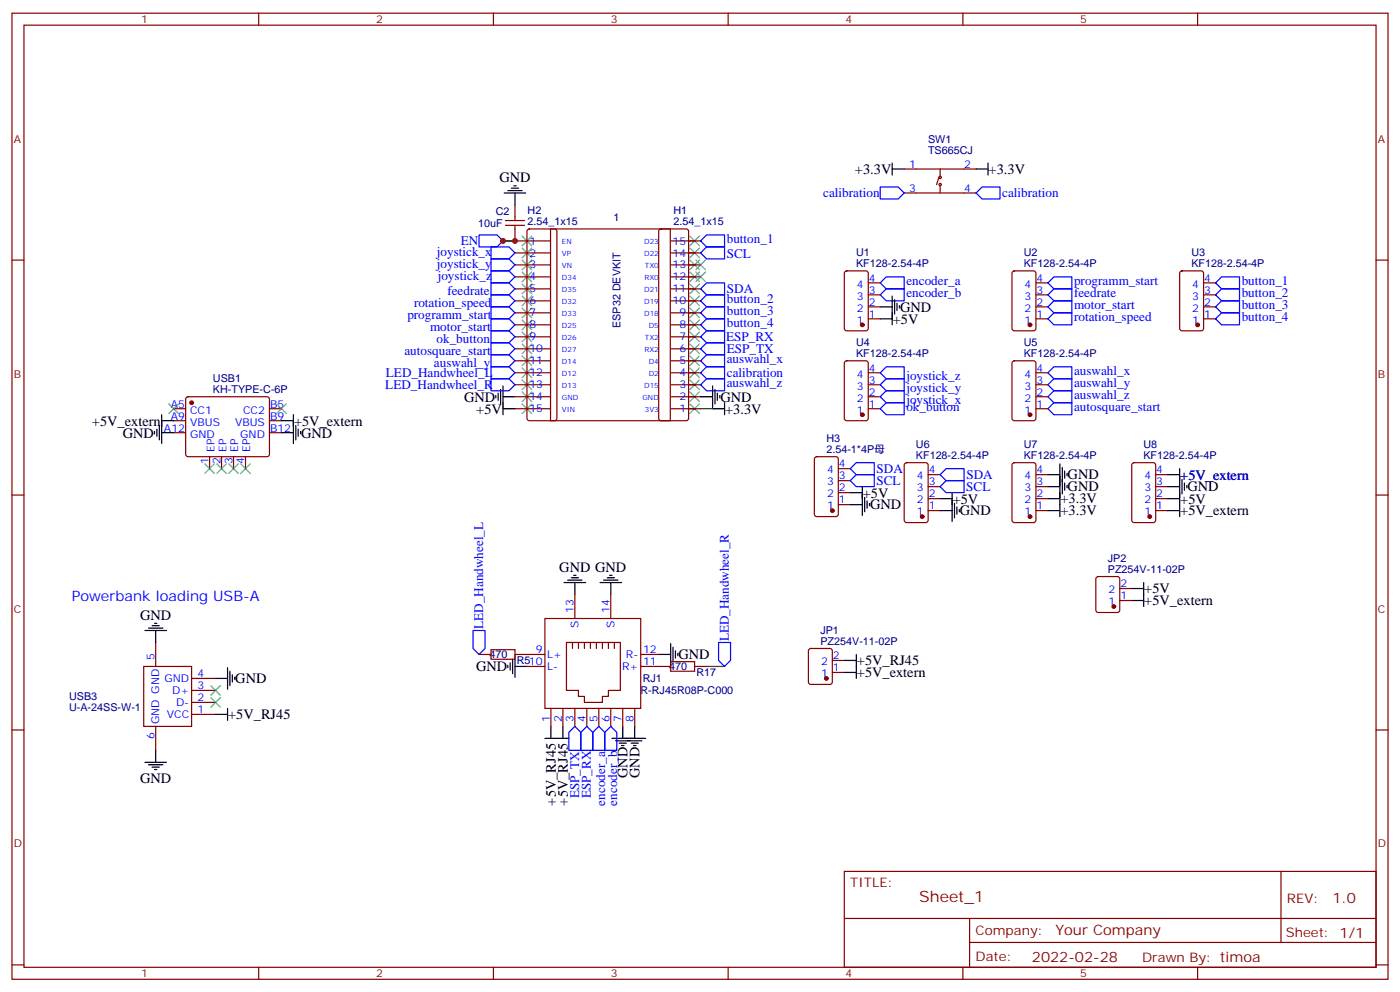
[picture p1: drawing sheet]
<svg xmlns="http://www.w3.org/2000/svg" width="412mm" height="292mm" viewBox="0 0 412 292" stroke-linecap="round" stroke-linejoin="round" font-family="sans-serif">
<g fill="none" stroke="#870000" stroke-width=".35">
<path d="M3.5 3.9h405.4v284.3h-405.4zM7.1 7.4h398.2v277.3h-398.2zM76.2 3.9v3.5M145.3 3.9v3.5M214.5 3.9v3.5M283.6 3.9v3.5M352.8 3.9v3.5M266.3 49.7h21.2M266.3 56.8h21.2M276.6 52.2l-.7 2.1M276.9 54.7v2.1M276.9 49.7v2.2"/>
<path d="M3.5 76.6h3.6M148.9 66.3h5.6M148.9 64.9h5.6M151.7 66.3v4.6h10.5M151.7 74.4h10.5M151.7 78h10.5M151.7 60.3v4.6M155.5 67.6l.4-.2h7.4l.5 .2 .2 .5v55l-.2 .5-.5 .2h-7.4l-.5-.2-.2-.5v-55zM162.2 67.4h35.2v56.4h-35.2zM194.3 67.6l.4-.2h7.4l.5 .2 .2 .5v55l-.2 .5-.5 .2h-7.4l-.5-.2-.2-.5v-55zM197.7 70.9h8.7M197.7 74.4h8.7"/>
<path d="M197.7 78h8.7M248.9 79.9l.5-.2h5.7l.6 .5 .1 16.5-.5 .6-5.9 .1-.6-.5-.1-16.5zM298.3 79.9l.5-.2h5.6l.7 .5 .1 16.5-.5 .6-5.9 .1-.6-.5-.1-16.5zM347.7 79.9l.5-.2h5.6l.7 .5v16.5l-.4 .6-5.9 .1-.7-.5v-16.5zM405.3 76.6h3.6M151.7 81.5h10.5M151.7 85h10.5M151.7 88.5h10.5M151.7 92.1h10.5M151.7 95.6h10.5M151.7 99.1h10.5M197.7 81.5h8.7"/>
<path d="M197.7 85h8.7M197.7 88.5h8.7M197.7 92.1h8.7M197.7 95.6h8.7M197.7 99.1h8.7M255.8 93.8h3.5M255.8 90.3h3.5M255.8 86.8h3.5M255.8 83.3h3.5M305.2 93.8h3.5M305.2 90.3h3.5M305.2 86.8h3.5"/>
<path d="M305.2 83.3h3.5M354.5 93.8h3.6M354.5 90.3h3.6M354.5 86.8h3.6M354.5 83.3h3.6M54.9 117l.5-.2h23.3l.5 .2 .2 .5-.1 16.5-.6 .4-23.6-.1-.4-.6v-16.2zM151.7 102.7h10.5M151.7 106.2h10.5M151.7 109.7h10.5M151.7 113.2h10.5M151.7 116.8h10.5M197.7 102.7h8.7"/>
<path d="M197.7 106.2h8.7M197.7 109.7h8.7M197.7 113.2h8.7M197.7 116.8h8.7M248.9 106.4l.5-.2h5.7l.6 .4 .1 16.5-.5 .7h-5.9l-.6-.4-.1-16.5zM255.8 109.7h3.5M255.8 113.2h3.5M255.8 116.8h3.5M298.3 106.4l.5-.2h5.6l.7 .4 .1 16.5-.5 .7h-5.9l-.6-.4-.1-16.5zM305.2 109.7h3.5M305.2 113.2h3.5M305.2 116.8h3.5"/>
<path d="M51.2 120.3h3.5M51.2 123.8h3.5M51.2 127.4h3.5M61.7 134.4v3.5M65.3 134.4v3.5M68.8 134.4v3.5M72.3 134.4v3.5M79.4 120.3h3.5M79.4 123.8h3.5M79.4 127.4h3.5M151.7 120.3h10.5M197.7 120.3h8.7"/>
<path d="M240.1 134.6l.5-.2h5.6l.7 .4v16.5l-.4 .7h-5.9l-.7-.4v-16.5zM246.9 137.9h3.6M255.8 120.3h3.5M266.6 136.4l.5-.2h5.6l.6 .4 .1 16.5-.5 .7h-5.8l-.7-.5-.1-16.4zM273.4 139.7h3.5M298.3 136.4l.5-.2h5.6l.7 .4 .1 16.5-.5 .7h-5.9l-.6-.5-.1-16.4zM305.2 120.3h3.5M305.2 139.7h3.5M333.6 136.4l.5-.2h5.6l.7 .4v16.5l-.4 .7h-5.9l-.7-.5v-16.4zM340.4 139.7h3.6M3.5 145.7h3.6M246.9 148.5h3.6"/>
<path d="M246.9 145h3.6M246.9 141.5h3.6M273.4 150.3h3.5M273.4 146.8h3.5M273.4 143.2h3.5M305.2 150.3h3.5M305.2 146.8h3.5M305.2 143.2h3.5M340.4 150.3h3.6M340.4 146.8h3.6M340.4 143.2h3.6M405.3 145.7h3.6"/>
<path d="M169.3 175v7M179.9 175v7M323 169.9l.5-.2h5.6l.7 .4v9.5l-.4 .6-5.9 .1-.7-.5v-9.4zM329.8 176.7h3.6M329.8 173.2h3.6M42.3 196.1h14.1v17.7h-14.1zM45.9 189.1v7M56.4 199.7h7.1M141.1 192.6h3.5M144.6 191.2h7.1v2.8h-7.1zM151.7 192.6h8.8M155.2 196.1h5.3"/>
<path d="M160.5 182h28.2v26.5h-28.2zM166.9 189.1h15.8v14.1h-3.5v1.8h-1.8v1.7h-5.2v-1.7h-1.8v-1.8h-3.5zM168.6 189.1v1.8M170.4 189.1v1.8M172.2 189.1v1.8M173.9 189.1v1.8M175.7 189.1v1.8M177.4 189.1v1.8M179.2 189.1v1.8M181 189.1v1.8M188.7 192.6h5.3M188.7 196.1h8.9"/>
<path d="M197.6 194.7h7v2.9h-7zM204.6 196.1h3.5M238.4 191.1l.4-.2h5.7l.6 .4 .1 9.4-.5 .7h-5.9l-.6-.4-.1-9.4zM245.2 197.9h3.5M245.2 194.4h3.5M3.5 214.8h3.6M45.9 213.8v7M56.4 210.3h7.1M56.4 206.7h7.1M56.4 203.2h7.1M162.3 208.5v5.3M165.8 208.5v5.3"/>
<path d="M169.3 208.5v5.3M172.9 208.5v5.3M176.4 208.5v5.3M179.9 208.5v5.3M183.4 208.5v5.3M187 208.5v5.3M405.3 214.8h3.6M248.7 256.5h156.6v28.2h-156.6zM377.3 256.5v20.9M248.7 270.3h156.5M285.6 277.4h119.6M285.6 270.3v14.1"/>
<path d="M3.5 284h3.6M76.2 284.7v3.5M145.3 284.7v3.5M214.5 284.7v3.5M283.6 284.7v3.5M352.8 284.7v3.5M405.3 284h3.6"/>
<circle cx="276.9" cy="54.3" r=".35"/>
<circle cx="276.9" cy="52.2" r=".35"/>
</g>
<path d="M148.2 70.9h3.5M206.4 120.3h3.5M208.1 196.1h5.3" fill="none" stroke="#008700" stroke-width=".35"/>
<g fill="none" stroke="#000" stroke-width=".35">
<path d="M148.5 56.8h6.4M149.6 56.1h4.2M150.6 55.4h2.2M151.3 54.7h.7M151.7 56.8v3.5M262.8 48v3.5M262.8 49.7h3.5M287.5 49.7h3.5M291 48v3.5M259.3 90.3h3.5M259.3 93.8h3.5M262.8 87.1v8.5"/>
<path d="M263.5 88.2v4.2M264.2 89.3v2.1M264.9 90v.7M146 116.4v.7M146.8 115.7v2.1M147.5 114.7v4.2M148.2 116.8h3.5M148.2 113.6v8.5M206.4 116.8h3.5M209.9 113.6v6.3M210.6 114.7v4.2M211.3 115.7v2.1"/>
<path d="M212 116.4v.7M213.4 118.5v3.6M45.5 127v.7M46.2 126.3v2.1M46.9 125.2v4.3M47.6 127.4h3.6M47.6 122.1v8.4M47.6 123.8h3.6M82.9 127.4h3.5M82.9 123.8h3.5M86.4 122.1v8.4M87.1 125.2v4.3"/>
<path d="M87.8 126.3v2.1M88.5 127v.7M148.2 120.3h3.5M209.9 120.3h3.5M308.7 139.7h3.5M312.2 136.5v15.5M312.9 137.6v7.7M313.6 138.6v2.2M314.3 139.3v.8M344 139.7h3.5M347.5 137.9v14.1M250.5 148.5h3.5"/>
<path d="M250.5 145h3.5M254 143.2v8.5M254.7 146.4v4.2M255.4 147.5v2.1M256.1 148.2v.7M276.9 146.8h3.6M276.9 150.3h3.6M280.5 145v8.5M281.2 148.2v4.2M281.9 149.2v2.1M282.6 149.9v.7M308.7 143.2h3.5"/>
<path d="M308.7 146.8h3.5M308.7 150.3h3.5M313.6 142.2v2.1M314.3 142.9v.7M344 143.2h3.5M344 146.8h3.5M344 150.3h3.5M348.2 141.1v4.2M348.9 142.2v2.1M349.6 142.9v.7M166.2 171.4h6.3M167.2 170.7h4.2"/>
<path d="M168.3 170h2.1M169 169.3h.7M169.3 171.4v3.6M176.7 171.4h6.4M177.8 170.7h4.2M178.9 170h2.1M179.6 169.3h.7M179.9 171.4v3.6M333.4 176.7h3.5M333.4 173.2h3.5M336.9 171.4v7.1M42.7 185.6h6.3"/>
<path d="M43.7 184.9h4.3M44.8 184.1h2.1M45.5 183.4h.7M45.9 185.6v3.5M63.5 199.7h3.5M67 196.5v6.3M67.7 197.6v4.2M68.4 198.6v2.1M69.1 199.3v.7M149.6 195.8v.7M150.3 195.1v2.1M151 194v4.3"/>
<path d="M151.7 196.1h3.5M151.7 193v6.3M194 192.6h3.6M197.6 189.4v6.4M198.3 190.5v4.2M199 191.6v2.1M199.7 192.3v.7M248.7 194.4h3.5M248.7 197.9h3.5M252.2 192.6v7.1M63.5 210.3h3.5M67 208.5v3.5"/>
<path d="M160.5 217.3h7.1M162.3 213.8v3.5M165.8 213.8v3.5M180.3 217.3h9.8M181.3 218h7.8M182.4 218.7h2.1M183.1 219.4h.7M183.4 213.8v3.5M185.9 218.7h2.1M186.6 219.4h.7M187 213.8v3.5M42.7 224.4h6.3"/>
<path d="M43.7 225.1h4.3M44.8 225.8h2.1M45.5 226.5h.7M45.9 220.8v3.6"/>
</g>
<g fill="none" stroke="#00f" stroke-width=".35">
<path d="M259.3 55h5.3l1.7 1.8-1.7 1.8h-5.3zM287.5 56.8l1.8-1.8h5.3v3.6h-5.3zM141.1 69.1h5.3l1.8 1.8-1.8 1.8h-5.3zM144.6 72.7h5.3l1.8 1.7-1.8 1.8h-5.3zM144.6 76.2h5.3l1.8 1.8-1.8 1.7h-5.3zM144.6 79.7h5.3l1.8 1.8-1.8 1.8h-5.3zM206.4 74.4l1.7-1.7h5.3v3.5h-5.3zM206.4 70.9l1.7-1.8h5.3v3.6h-5.3zM144.6 90.3h5.3l1.8 1.8-1.8 1.7h-5.3zM144.6 93.8h5.3l1.8 1.8-1.8 1.8h-5.3zM144.6 97.4h5.3l1.8 1.7-1.8 1.8h-5.3zM144.6 83.3h5.3l1.8 1.7-1.8 1.8h-5.3z"/>
<path d="M144.6 86.8h5.3l1.8 1.7-1.8 1.8h-5.3zM206.4 85l1.7-1.7h5.3v3.5h-5.3zM206.4 92.1l1.7-1.8h5.3v3.5h-5.3zM206.4 88.5l1.7-1.7h5.3v3.5h-5.3zM208.1 93.8h5.3v3.6h-5.3l-1.7-1.8zM208.1 97.4h5.3v3.5h-5.3l-1.7-1.8zM259.3 86.8l1.8-1.8h5.2v3.5h-5.2zM259.3 83.3l1.8-1.8h5.2v3.5h-5.2zM308.7 93.8l1.7-1.7h5.3v3.5h-5.3zM308.7 86.8l1.7-1.8h5.3v3.5h-5.3zM310.4 81.5h5.3v3.5h-5.3l-1.7-1.7zM310.4 88.5h5.3v3.6h-5.3l-1.7-1.8z"/>
<path d="M358.1 83.3l1.7-1.8h5.3v3.5h-5.3zM358.1 86.8l1.7-1.8h5.3v3.5h-5.3zM358.1 90.3l1.7-1.8h5.3v3.6h-5.3zM358.1 93.8l1.7-1.7h5.3v3.5h-5.3zM144.6 107.9h5.3l1.8 1.8-1.8 1.8h-5.3zM144.6 111.5h5.3l1.8 1.7-1.8 1.8h-5.3zM144.6 100.9h5.3l1.8 1.8-1.8 1.7h-5.3zM144.6 104.4h5.3l1.8 1.8-1.8 1.7h-5.3zM206.4 113.2l1.7-1.7h5.3v3.5h-5.3zM206.4 106.2l1.7-1.8h5.3v3.5h-5.3zM206.4 109.7l1.7-1.8h5.3v3.6h-5.3zM208.1 100.9h5.3v3.5h-5.3l-1.7-1.7z"/>
<path d="M259.3 116.8l1.8-1.8h5.2v3.5h-5.2zM261.1 111.5h5.2v3.5h-5.2l-1.8-1.8zM261.1 107.9h5.2v3.6h-5.2l-1.8-1.8zM308.7 113.2l1.7-1.7h5.3v3.5h-5.3zM308.7 109.7l1.7-1.8h5.3v3.6h-5.3zM310.4 115h5.3v3.5h-5.3l-1.7-1.7zM250.5 137.9l1.7-1.7h5.3v3.5h-5.3zM259.3 120.3l1.8-1.8h5.2v3.6h-5.2zM278.7 137.9h5.3v3.6h-5.3l-1.8-1.8zM308.7 120.3l1.7-1.8h5.3v3.6h-5.3zM250.5 141.5l1.7-1.8h5.3v3.5h-5.3zM276.9 143.2l1.8-1.7h5.3v3.5h-5.3z"/>
<path d="M139.3 185.6h3.6v5.3l-1.8 1.7-1.8-1.7zM211.7 189.1h3.5v5.3l-1.8 1.7-1.7-1.7zM167.6 215.5l1.7-1.7 1.8 1.7v5.3h-3.5zM171.1 215.5l1.8-1.7 1.7 1.7v5.3h-3.5zM176.4 213.8l1.8 1.7v5.3h-3.6v-5.3zM179.9 213.8l1.8 1.7v5.3h-3.5v-5.3z"/>
</g>
<g fill="none" stroke="#3c3" stroke-width=".35">
<path d="M153.8 69.5l2.8 2.8M153.8 73l2.8 2.8M153.8 76.6l2.8 2.8M156.6 69.5l-2.8 2.8M156.6 73l-2.8 2.8M156.6 76.6l-2.8 2.8M203.2 76.6l2.8 2.8M203.2 73l2.8 2.8M203.2 69.5l2.8 2.8M205 76.6l2.8 2.8M206 69.5l-2.8 2.8M206 76.6l-2.8 2.8"/>
<path d="M206 73l-2.8 2.8M207.8 76.6l-2.8 2.8M153.8 80.1l2.8 2.8M153.8 83.6l2.8 2.8M153.8 87.1l2.8 2.9M153.8 90.7l2.8 2.8M153.8 94.2l2.8 2.8M153.8 97.7l2.8 2.8M156.6 80.1l-2.8 2.8M156.6 83.6l-2.8 2.8M156.6 87.1l-2.8 2.9M156.6 90.7l-2.8 2.8"/>
<path d="M156.6 94.2l-2.8 2.8M156.6 97.7l-2.8 2.8M203.2 97.7l2.8 2.8M203.2 94.2l2.8 2.8M203.2 90.7l2.8 2.8M203.2 87.1l2.8 2.9M203.2 83.6l2.8 2.8M203.2 80.1l2.8 2.8M205 80.1l2.8 2.8M206 97.7l-2.8 2.8M206 94.2l-2.8 2.8M206 90.7l-2.8 2.8"/>
<path d="M206 87.1l-2.8 2.9M206 83.6l-2.8 2.8M206 80.1l-2.8 2.8M207.8 80.1l-2.8 2.8M49.7 118.9l2.9 2.8M52.6 118.9l-2.9 2.8M81.5 118.9l2.8 2.8M84.3 118.9l-2.8 2.8M153.8 101.2l2.8 2.9M153.8 104.8l2.8 2.8M153.8 108.3l2.8 2.8M153.8 111.8l2.8 2.9"/>
<path d="M153.8 115.4l2.8 2.8M153.8 118.9l2.8 2.8M156.6 101.2l-2.8 2.9M156.6 104.8l-2.8 2.8M156.6 108.3l-2.8 2.8M156.6 111.8l-2.8 2.9M156.6 115.4l-2.8 2.8M156.6 118.9l-2.8 2.8M203.2 118.9l2.8 2.8M203.2 115.4l2.8 2.8M203.2 111.8l2.8 2.9M203.2 108.3l2.8 2.8"/>
<path d="M203.2 104.8l2.8 2.8M203.2 101.2l2.8 2.9M206 118.9l-2.8 2.8M206 115.4l-2.8 2.8M206 111.8l-2.8 2.9M206 108.3l-2.8 2.8M206 104.8l-2.8 2.8M206 101.2l-2.8 2.9M60.3 136.5l2.8 2.8M63.1 136.5l-2.8 2.8M63.9 136.5l2.8 2.8M66.7 136.5l-2.8 2.8"/>
<path d="M67.4 136.5l2.8 2.8M70.2 136.5l-2.8 2.8M70.9 136.5l2.8 2.8M73.7 136.5l-2.8 2.8M62.1 201.8l2.8 2.8M62.1 205.3l2.8 2.8M64.9 201.8l-2.8 2.8M64.9 205.3l-2.8 2.8"/>
</g>
<g fill="#870000" stroke="#870000" stroke-width=".35">
<circle cx="303.4" cy="95.6" r=".53"/>
<circle cx="303.4" cy="122.1" r=".53"/>
<circle cx="254" cy="95.6" r=".53"/>
<circle cx="254" cy="122.1" r=".53"/>
<circle cx="352.8" cy="95.6" r=".53"/>
<circle cx="271.6" cy="152" r=".53"/>
<circle cx="303.4" cy="152" r=".53"/>
<circle cx="338.7" cy="152" r=".53"/>
<circle cx="56.4" cy="118.5" r=".53"/>
<circle cx="243.4" cy="199.7" r=".53"/>
<circle cx="328.1" cy="178.5" r=".53"/>
<circle cx="245.2" cy="150.3" r=".53"/>
</g>
<g fill="#c00">
<circle cx="151.7" cy="70.9" r=".88"/>
<circle cx="148.2" cy="70.9" r=".88"/>
</g>
<text font-size="4.6" fill="#800" x="270.8" y="265.5">Sheet_1</text>
<g font-size="4.2">
<text x="147.1" y="53.6">GND</text>
<text x="251.8" y="51.1">+3.3V</text>
<text x="291.2" y="51.2">+3.3V</text>
<text x="263" y="95.2">+5V</text>
<text x="265.1" y="91.7">GND</text>
<text x="136.7" y="118.2">GND</text>
<text x="212.2" y="118.2">GND</text>
<text x="27.1" y="125.3">+5V_extern</text>
<text x="86.6" y="125.3">+5V_extern</text>
<text x="140.3" y="121.7">+5V</text>
<text x="213.6" y="121.7">+3.3V</text>
<text x="36.2" y="128.8">GND</text>
<text x="88.7" y="128.8">GND</text>
<text x="314.5" y="141.1">GND</text>
<text x="347.7" y="141.1">+5V_extern</text>
<text x="254.2" y="146.4">+5V</text>
<text x="256.3" y="149.9">GND</text>
<text x="280.6" y="148.2">+5V</text>
<text x="312.4" y="148.2">+3.3V</text>
<text x="314.5" y="144.6">GND</text>
<text x="347.7" y="148.2">+5V</text>
<text x="349.8" y="144.6">GND</text>
<text x="282.8" y="151.7">GND</text>
<text x="312.4" y="151.7">+3.3V</text>
<text x="347.7" y="151.7">+5V_extern</text>
<text x="164.8" y="168.3">GND GND</text>
<text x="337.1" y="178.2">+5V_extern</text>
<text x="337.1" y="174.6">+5V</text>
<text x="41.3" y="182.4">GND</text>
<text x="140.2" y="197.6">GND</text>
<text x="199.8" y="194.1">GND</text>
<text x="252.4" y="195.8">+5V_RJ45</text>
<text x="69.3" y="201.1">GND</text>
<text x="252.4" y="199.3">+5V_extern</text>
<text x="67.2" y="211.7">+5V_RJ45</text>
<text x="41.3" y="230.4">GND</text>
<text x="184.9" y="228.9" transform="rotate(-90 184.9 228.9)">GND</text>
<text x="188.4" y="228.9" transform="rotate(-90 188.4 228.9)">GND</text>
<text x="163.7" y="237.1" transform="rotate(-90 163.7 237.1)">+5V_RJ45</text>
<text x="167.2" y="237.1" transform="rotate(-90 167.2 237.1)">+5V_RJ45</text>
</g>
<text font-size="4.2" fill="#00f" x="21.2" y="176.7">Powerbank loading USB-A</text>
<g font-size="4.2" fill="#800">
<text x="392.5" y="265.7">1.0</text>
<text x="310.9" y="275.3">Your Company</text>
<text x="304" y="283.1">2022-02-28</text>
</g>
<g font-size="3.9" fill="#00f">
<text x="242.5" y="58">calibration</text>
<text x="295.2" y="58.1">calibration</text>
<text x="214.1" y="71.6">button_1</text>
<text x="128.7" y="75.4">joystick_x</text>
<text x="135.7" y="72.2">EN</text>
<text x="214.1" y="75.8">SCL</text>
<text x="128.7" y="79">joystick_y</text>
<text x="128.9" y="82.5">joystick_z</text>
<text x="267" y="84">encoder_a</text>
<text x="316.4" y="84">programm_start</text>
<text x="365.8" y="84">button_1</text>
<text x="131.8" y="86.8">feedrate</text>
<text x="214.1" y="89.2">button_2</text>
<text x="214.1" y="86.4">SDA</text>
<text x="267" y="87.5">encoder_b</text>
<text x="316.4" y="87.5">feedrate</text>
<text x="365.8" y="87.5">button_2</text>
<text x="120" y="93.9">programm_start</text>
<text x="122" y="90.4">rotation_speed</text>
<text x="214.1" y="92.8">button_3</text>
<text x="316.4" y="94.5">rotation_speed</text>
<text x="316.4" y="91">motor_start</text>
<text x="365.8" y="91">button_3</text>
<text x="365.8" y="94.5">button_4</text>
<text x="126.7" y="97.4">motor_start</text>
<text x="128.6" y="100.9">ok_button</text>
<text x="213.9" y="100.4">ESP_RX</text>
<text x="214.1" y="96.3">button_4</text>
<text x="119.1" y="104.5">autosquare_start</text>
<text x="127.8" y="108">auswahl_y</text>
<text x="214.1" y="106.9">auswahl_x</text>
<text x="214.1" y="103.9">ESP_TX</text>
<text x="113.7" y="110.9">LED_Handwheel_L</text>
<text x="214.1" y="113.9">auswahl_z</text>
<text x="214.1" y="111">calibration</text>
<text x="267" y="111.8">joystick_z</text>
<text x="316.4" y="113.9">auswahl_y</text>
<text x="316.4" y="110.4">auswahl_x</text>
<text x="113.5" y="114.4">LED_Handwheel_R</text>
<text x="267" y="118.9">joystick_x</text>
<text x="267" y="115.4">joystick_y</text>
<text x="316.4" y="117.5">auswahl_z</text>
<text x="267" y="121">ok_button</text>
<text x="316.4" y="121">autosquare_start</text>
<text x="258.2" y="142.8">SCL</text>
<text x="258.2" y="139.3">SDA</text>
<text x="284.7" y="141">SDA</text>
<text x="284.6" y="144.6">SCL</text>
<text x="142.4" y="185.1" transform="rotate(-90 142.4 185.1)">LED_Handwheel_L</text>
<text x="214.7" y="188.8" transform="rotate(-90 214.7 188.8)">LED_Handwheel_R</text>
<text x="170.6" y="234.9" transform="rotate(-90 170.6 234.9)">ESP_TX</text>
<text x="174.1" y="234.9" transform="rotate(-90 174.1 234.9)">ESP_RX</text>
<text x="178.3" y="237.1" transform="rotate(-90 178.3 237.1)">encoder_a</text>
<text x="181.8" y="237.2" transform="rotate(-90 181.8 237.2)">encoder_b</text>
</g>
<g font-size="3.9" fill="#800">
<text x="250.5" y="261.1">TITLE:</text>
<text x="379.1" y="265.7">REV:</text>
<text x="287.4" y="275.3">Company:</text>
<text x="378.7" y="275.9">Sheet: 1/1</text>
<text x="287.4" y="282.9">Date:</text>
<text x="336.4" y="283">Drawn By: timoa</text>
</g>
<g font-size="3.2" fill="#800">
<text x="41.6" y="6.9">1</text>
<text x="110.8" y="6.9">2</text>
<text x="179.9" y="6.9">3</text>
<text x="249.1" y="6.9">4</text>
<text x="318.2" y="6.9">5</text>
<text x="4.1" y="42">A</text>
<text x="405.9" y="42">A</text>
<text x="4.1" y="111.1">B</text>
<text x="405.9" y="111.1">B</text>
<text x="4.1" y="180.3">C</text>
<text x="405.9" y="180.3">C</text>
<text x="4.1" y="249.4">D</text>
<text x="405.9" y="249.4">D</text>
<text x="41.6" y="287.7">1</text>
<text x="110.8" y="287.7">2</text>
<text x="179.9" y="287.7">3</text>
<text x="249.1" y="287.7">4</text>
<text x="318.2" y="287.7">5</text>
</g>
<g font-size="3.2" fill="#000080">
<text x="273.4" y="45.3">TS665CJ</text>
<text x="273.4" y="42.2">SW1</text>
<text x="146.1" y="63.2">C2</text>
<text x="155.4" y="63.1">H2</text>
<text x="180.8" y="65">1</text>
<text x="198.4" y="63.1">H1</text>
<text x="140.9" y="66.8">10uF</text>
<text x="155.4" y="66.3">2.54_1x15</text>
<text x="198.4" y="66.3">2.54_1x15</text>
<text x="252.2" y="75.4">U1</text>
<text x="301.6" y="75.4">U2</text>
<text x="350.9" y="75.4">U3</text>
<text x="252.2" y="78.7">KF128-2.54-4P</text>
<text x="301.5" y="78.7">KF128-2.54-4P</text>
<text x="350.9" y="78.7">KF128-2.54-4P</text>
<text x="182.8" y="96.5" transform="rotate(-90 182.8 96.5)">ESP32 DEVKIT</text>
<text x="252.2" y="101.9">U4</text>
<text x="301.6" y="101.9">U5</text>
<text x="252.2" y="105.1">KF128-2.54-4P</text>
<text x="301.5" y="105.1">KF128-2.54-4P</text>
<text x="62.7" y="112.5">USB1</text>
<text x="62.7" y="115.6">KH-TYPE-C-6P</text>
<text x="243.4" y="130.2">H3</text>
<text x="269.8" y="131.9">U6</text>
<text x="301.6" y="131.9">U7</text>
<text x="336.8" y="131.9">U8</text>
<text x="243.4" y="133.3">2.54-1*4P母</text>
<text x="269.8" y="135.1">KF128-2.54-4P</text>
<text x="301.5" y="135.1">KF128-2.54-4P</text>
<text x="336.8" y="135.1">KF128-2.54-4P</text>
<text x="326.3" y="165.4">JP2</text>
<text x="326.3" y="168.6">PZ254V-11-02P</text>
<text x="241.7" y="189.8">PZ254V-11-02P</text>
<text x="241.7" y="186.6">JP1</text>
<text x="144.2" y="193.8">470</text>
<text x="152.2" y="195.5">R510</text>
<text x="197.1" y="197.3">470</text>
<text x="189.3" y="200.9">RJ1</text>
<text x="205.1" y="199.1">R17</text>
<text x="20.4" y="209.3">U-A-24SS-W-1</text>
<text x="20.4" y="206.1">USB3</text>
<text x="188.7" y="204.4">R-RJ45R08P-C000</text>
</g>
<g font-size="3.2" fill="#00f">
<text x="267.9" y="49.4">1</text>
<text x="284" y="49.4">2</text>
<text x="267.9" y="56.4">3</text>
<text x="284" y="56.4">4</text>
<text x="155.9" y="72">1</text>
<text x="198.1" y="72">15</text>
<text x="155.9" y="75.5">2</text>
<text x="198.1" y="75.5">14</text>
<text x="155.9" y="79">3</text>
<text x="155.9" y="82.5">4</text>
<text x="198.1" y="82.5">12</text>
<text x="198.1" y="79">13</text>
<text x="255.9" y="82.9">4</text>
<text x="305.3" y="82.9">4</text>
<text x="354.7" y="82.9">4</text>
<text x="155.9" y="86.1">5</text>
<text x="155.9" y="89.6">6</text>
<text x="198.1" y="89.6">10</text>
<text x="198.1" y="86.1">11</text>
<text x="252.4" y="88.2">3</text>
<text x="252.4" y="84.7">4</text>
<text x="255.9" y="90">2</text>
<text x="255.9" y="86.4">3</text>
<text x="301.8" y="88.2">3</text>
<text x="301.8" y="84.7">4</text>
<text x="305.3" y="90">2</text>
<text x="305.3" y="86.4">3</text>
<text x="351.2" y="88.2">3</text>
<text x="351.2" y="84.7">4</text>
<text x="354.7" y="90">2</text>
<text x="354.7" y="86.4">3</text>
<text x="155.9" y="93.1">7</text>
<text x="200.1" y="93.1">9</text>
<text x="252.4" y="95.2">1</text>
<text x="252.4" y="91.7">2</text>
<text x="255.9" y="93.5">1</text>
<text x="301.8" y="95.2">1</text>
<text x="301.8" y="91.7">2</text>
<text x="305.3" y="93.5">1</text>
<text x="351.2" y="95.2">1</text>
<text x="351.2" y="91.7">2</text>
<text x="354.7" y="93.5">1</text>
<text x="155.9" y="96.7">8</text>
<text x="155.9" y="100.2">9</text>
<text x="200.1" y="100.2">7</text>
<text x="200.1" y="96.7">8</text>
<text x="155.9" y="103.7">10</text>
<text x="155.9" y="107.2">11</text>
<text x="200.1" y="107.2">5</text>
<text x="200.1" y="103.7">6</text>
<text x="155.9" y="110.8">12</text>
<text x="200.1" y="110.8">4</text>
<text x="252.4" y="111.1">4</text>
<text x="255.9" y="112.9">3</text>
<text x="255.9" y="109.4">4</text>
<text x="301.8" y="111.1">4</text>
<text x="305.3" y="112.9">3</text>
<text x="305.3" y="109.4">4</text>
<text x="50.3" y="119.9">A5</text>
<text x="79.6" y="119.9">B5</text>
<text x="155.9" y="114.3">13</text>
<text x="155.9" y="117.8">14</text>
<text x="200.1" y="117.8">2</text>
<text x="200.1" y="114.3">3</text>
<text x="252.4" y="118.2">2</text>
<text x="252.4" y="114.7">3</text>
<text x="255.9" y="119.9">1</text>
<text x="255.9" y="116.4">2</text>
<text x="301.8" y="118.2">2</text>
<text x="301.8" y="114.7">3</text>
<text x="305.3" y="119.9">1</text>
<text x="305.3" y="116.4">2</text>
<text x="50.3" y="123.5">A9</text>
<text x="56" y="121.7">CC1</text>
<text x="56" y="125.2">VBUS</text>
<text x="69.2" y="125.2">VBUS</text>
<text x="71.6" y="121.7">CC2</text>
<text x="79.6" y="123.5">B9</text>
<text x="155.9" y="121.4">15</text>
<text x="200.1" y="121.4">1</text>
<text x="252.4" y="121.7">1</text>
<text x="301.8" y="121.7">1</text>
<text x="48.3" y="127">A12</text>
<text x="56" y="128.8">GND</text>
<text x="70.8" y="128.8">GND</text>
<text x="79.6" y="127">B12</text>
<text x="61.4" y="136.6" transform="rotate(-90 61.4 136.6)">1</text>
<text x="63.1" y="133.1" transform="rotate(-90 63.1 133.1)">EP</text>
<text x="64.9" y="136.6" transform="rotate(-90 64.9 136.6)">2</text>
<text x="66.7" y="133.1" transform="rotate(-90 66.7 133.1)">EP</text>
<text x="68.4" y="136.6" transform="rotate(-90 68.4 136.6)">3</text>
<text x="70.2" y="133.1" transform="rotate(-90 70.2 133.1)">EP</text>
<text x="72" y="136.6" transform="rotate(-90 72 136.6)">4</text>
<text x="73.7" y="133.1" transform="rotate(-90 73.7 133.1)">EP</text>
<text x="247.1" y="137.6">4</text>
<text x="243.6" y="142.9">3</text>
<text x="243.6" y="139.3">4</text>
<text x="247.1" y="141.1">3</text>
<text x="270.1" y="141.1">4</text>
<text x="273.6" y="142.9">3</text>
<text x="273.6" y="139.3">4</text>
<text x="301.8" y="141.1">4</text>
<text x="305.3" y="142.9">3</text>
<text x="305.3" y="139.3">4</text>
<text x="337.1" y="141.1">4</text>
<text x="340.6" y="142.9">3</text>
<text x="340.6" y="139.3">4</text>
<text x="243.6" y="149.9">1</text>
<text x="243.6" y="146.4">2</text>
<text x="247.1" y="148.2">1</text>
<text x="247.1" y="144.6">2</text>
<text x="270.1" y="148.2">2</text>
<text x="270.1" y="144.6">3</text>
<text x="273.6" y="149.9">1</text>
<text x="273.6" y="146.4">2</text>
<text x="301.8" y="148.2">2</text>
<text x="301.8" y="144.6">3</text>
<text x="305.3" y="149.9">1</text>
<text x="305.3" y="146.4">2</text>
<text x="337.1" y="148.2">2</text>
<text x="337.1" y="144.6">3</text>
<text x="340.6" y="149.9">1</text>
<text x="340.6" y="146.4">2</text>
<text x="270.1" y="151.7">1</text>
<text x="301.8" y="151.7">1</text>
<text x="337.1" y="151.7">1</text>
<text x="330" y="172.9">2</text>
<text x="326.5" y="178.2">1</text>
<text x="326.5" y="174.6">2</text>
<text x="330" y="176.4">1</text>
<text x="169" y="180.3" transform="rotate(-90 169 180.3)">13</text>
<text x="170.4" y="184.9" transform="rotate(-90 170.4 184.9)">S</text>
<text x="179.6" y="180.3" transform="rotate(-90 179.6 180.3)">14</text>
<text x="181" y="184.9" transform="rotate(-90 181 184.9)">S</text>
<text x="45.5" y="194.4" transform="rotate(-90 45.5 194.4)">5</text>
<text x="157.8" y="192.3">9</text>
<text x="161.2" y="193.7">L+</text>
<text x="161.2" y="197.2">L-</text>
<text x="183.2" y="197.2">R+</text>
<text x="184.4" y="193.7">R-</text>
<text x="189.4" y="195.8">11</text>
<text x="189.4" y="192.3">12</text>
<text x="241.9" y="195.8">2</text>
<text x="245.4" y="197.6">1</text>
<text x="245.4" y="194">2</text>
<text x="48.5" y="200.7">GND</text>
<text x="58.2" y="202.8">3</text>
<text x="58.2" y="199.3">4</text>
<text x="241.9" y="199.3">1</text>
<text x="50.7" y="204.3">D+</text>
<text x="51.9" y="207.8">D-</text>
<text x="58.2" y="209.9">1</text>
<text x="58.2" y="206.4">2</text>
<text x="46.9" y="213.1" transform="rotate(-90 46.9 213.1)">GND GND</text>
<text x="49.1" y="211.3">VCC</text>
<text x="161.9" y="212.6" transform="rotate(-90 161.9 212.6)">1</text>
<text x="165.5" y="212.6" transform="rotate(-90 165.5 212.6)">2</text>
<text x="169" y="212.6" transform="rotate(-90 169 212.6)">3</text>
<text x="172.5" y="212.6" transform="rotate(-90 172.5 212.6)">4</text>
<text x="176" y="212.6" transform="rotate(-90 176 212.6)">5</text>
<text x="179.6" y="212.6" transform="rotate(-90 179.6 212.6)">6</text>
<text x="183.1" y="212.6" transform="rotate(-90 183.1 212.6)">7</text>
<text x="186.6" y="212.6" transform="rotate(-90 186.6 212.6)">8</text>
<text x="45.5" y="217.6" transform="rotate(-90 45.5 217.6)">6</text>
</g>
<g font-size="2.1" fill="#00f">
<text x="165.5" y="71.9">EN</text>
<text x="189.8" y="71.9">D23</text>
<text x="165.5" y="75.5">VP</text>
<text x="189.8" y="75.5">D22</text>
<text x="165.5" y="79">VN</text>
<text x="165.5" y="82.5">D34</text>
<text x="189.8" y="82.5">RX0</text>
<text x="190" y="79">TX0</text>
<text x="165.5" y="86.1">D35</text>
<text x="165.5" y="89.6">D32</text>
<text x="189.8" y="86.1">D21</text>
<text x="189.8" y="89.6">D19</text>
<text x="165.5" y="93.1">D33</text>
<text x="189.8" y="93.1">D18</text>
<text x="165.5" y="96.6">D25</text>
<text x="165.5" y="100.2">D26</text>
<text x="190" y="100.2">TX2</text>
<text x="191.1" y="96.6">D5</text>
<text x="165.5" y="103.7">D27</text>
<text x="165.5" y="107.2">D14</text>
<text x="189.8" y="103.7">RX2</text>
<text x="191.1" y="107.2">D4</text>
<text x="165.5" y="110.8">D12</text>
<text x="191.1" y="110.8">D2</text>
<text x="165.5" y="114.3">D13</text>
<text x="165.5" y="117.8">GND</text>
<text x="189.2" y="117.8">GND</text>
<text x="189.8" y="114.3">D15</text>
<text x="165.5" y="121.3">VIN</text>
<text x="189.9" y="121.3">3V3</text>
</g>
</svg>
